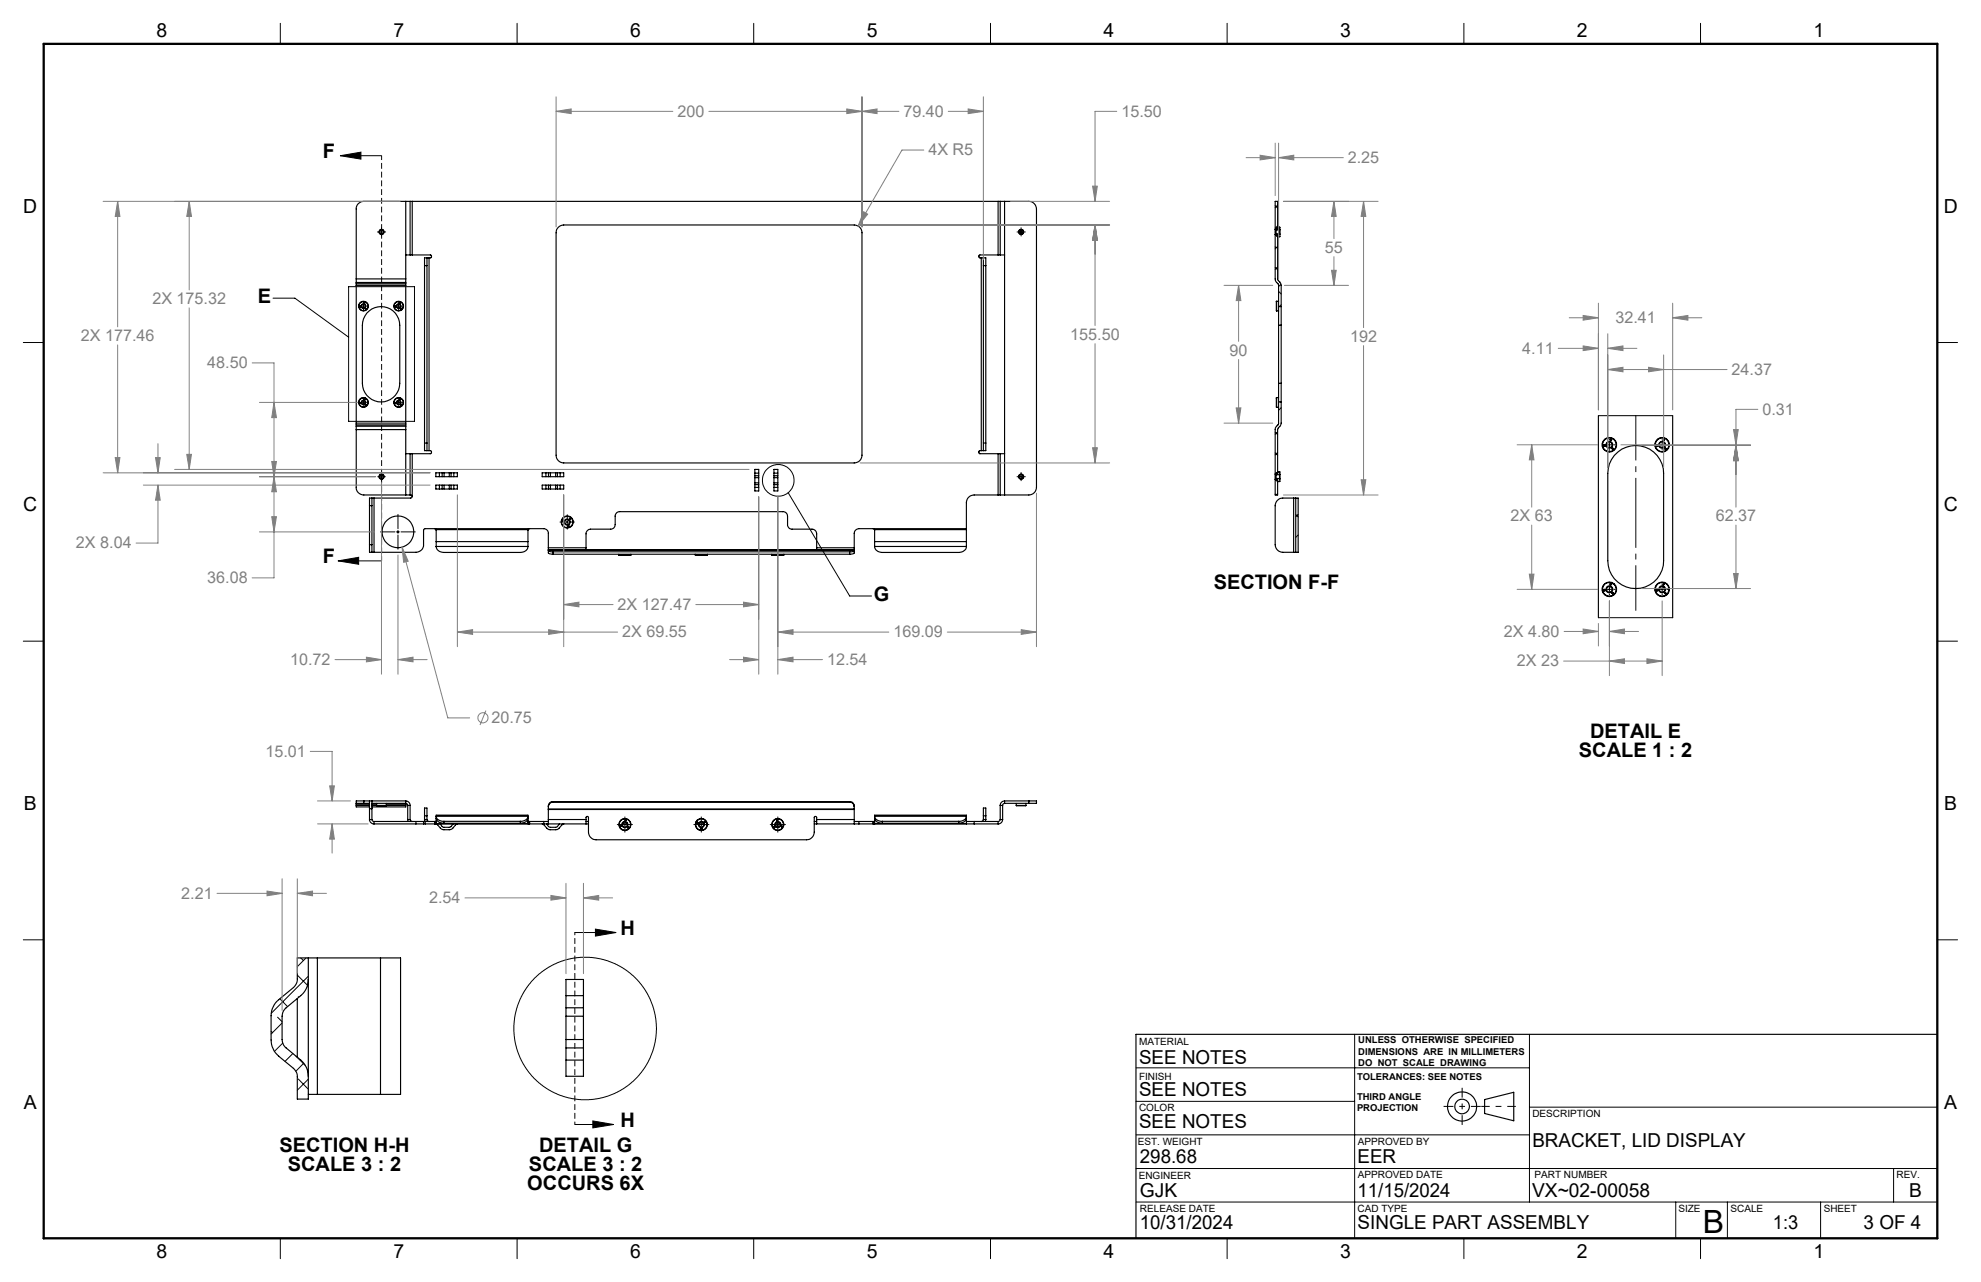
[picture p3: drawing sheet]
<svg xmlns="http://www.w3.org/2000/svg" width="432mm" height="279mm" viewBox="0 0 432 279" stroke-linecap="round" stroke-linejoin="round" font-family="sans-serif">
<g fill="none" stroke="#000" stroke-width=".25">
<path d="M88.4 43.9h-9.1a1.63 1.63 0 0 0-1.7 1.6v15.3M88.4 43.9h1M88.4 55.6h1M88.4 43.9v16.9M89.4 43.9h.5M89.4 55.6h.5M89.4 43.9v11.7M89.9 55.6h4l.1 .5-.5 .1M89.9 43.9h127.7M89.9 43.9v11.7M92.5 57.9h.6M92.5 57.9v38.7"/>
<path d="M93.1 56.2h.4M93.1 56.2h-.6v1.7M93.1 56.2v1.7M93.1 57.9v38.7M93.5 56.2v42M121.7 49.5l.5-.3 .7-.2h63.3a1.69 1.69 0 0 1 1.7 1.7v48.5a1.69 1.69 0 0 1-1.7 1.7h-63.3a1.69 1.69 0 0 1-1.7-1.7v-48.5l.1-.6zM213.9 56.2h.4M213.9 56.2v42M214.3 56.2h.6v1.7M214.3 56.2v1.7M214.3 57.9h.6M214.3 57.9v38.7"/>
<path d="M214.9 57.9v38.7M217.6 55.6h-4.1l-.1 .5 .5 .1M217.6 43.9h.4M217.6 55.6h.4M217.6 43.9v11.7M218 43.9h1M218 55.6h1M218 43.9v11.7M219 43.9h5.3a1.69 1.69 0 0 1 1.6 1.6v60.7a1.69 1.69 0 0 1-1.6 1.7h-5.3M219 43.9v64M278 51.1v9.8l.1 .5 .6 .7v4.7M278 51.1h.5v9.8l.6 .8 .2 .5v4.6"/>
<path d="M278 50v1.1M278 43.9h.5v6.1h-.5zM278 50.1v.9M278 51v.3l.3-.1v.2h.2M278 50.1h.1M278.1 50.1v.8M278.1 50.9l-.1 .1M278.1 50.1h.8M278.1 50.9h.8M278.5 49.8h.1M278.5 49.9h.1M278.5 49.7l-.5 .1v.3"/>
<path d="M278.5 49.5h.4l.1 .6M278.9 50.1v.8M278.9 50.9l.1 .1M279 50.1v.9M279 51l-.1 .6h-.4M279 50.1h-.1M77.6 60.8v.8M77.6 61.8v.4M77.6 62.2h10.8M77.6 61.6v.2M77.6 62.2v30M77.6 60.8h10.8"/>
<path d="M77.6 61.6h10.8M77.6 61.8h10.8M78.4 66.7h.2v.2l-.2 .1 .1-.1zM78.4 66.8h.2M78.6 66.9h-.1M79.4 66.1h.1M79.4 66v.1M79.5 65.9v.1M79.5 65.9l-.1 .1M79.5 65.9l.1 .1h-.2M79.5 66h.1M79.5 65.9l-.1 .2"/>
<path d="M79.6 67.3h.1M79.7 67.2l.1 .1-.1 .1v-.1M79.7 67.2l.1 .1M79.7 67.2l-.1 .1M79.7 67.2v.1M79.9 68.3a4.1 4.1 0 0 1 4.5-1.2 4.1 4.1 0 0 1 2.7 3.8v12.6a4.1 4.1 0 0 1-4 4.1 4.1 4.1 0 0 1-4.1-4.1v-12.6a4.1 4.1 0 0 1 .9-2.6zM86.1 66.8v.2l.2-.2M86.1 66.8h.2M86.3 66.8h-.2M86.3 66.9h-.2M87.1 65.9l.1 .1-.2 .1zM87.1 66h.1"/>
<path d="M87.2 66h.1M87.3 67.3h.1M87.3 67.2l.1 .2 .1-.1-.1-.1-.1 .1M87.4 67.3h-.1M88.4 60.8v.8M88.4 61.8v.4M88.4 61.6v.2M88.4 62.2v30M278.3 65.7v2.1M278.3 67.8h.4M278.3 65.7h.4M278.7 66.8v4.1"/>
<path d="M278.7 66.8h.6M278.7 70.9h.6M278.7 70.9v12.6M279.3 66.8v4.1M279.3 70.9v12.6M77.6 93.6v12.6a1.63 1.63 0 0 0 1.7 1.7h9.1M77.6 92.9v.7M77.6 92.2v.4M77.6 92.2h10.8M77.6 92.6v.3M77.6 93.6h10.8M77.6 92.9h10.8"/>
<path d="M77.6 92.6h10.8M78.4 87.8l.2-.1v.2l-.2 .1 .1-.2zM78.4 87.8h.2M78.6 87.8l-.1 .1h.1M79.4 87.1h.1M79.4 87h.1M79.5 86.9l-.1 .2M79.5 86.9v.1M79.5 86.9l-.1 .1M79.5 87h.1M79.6 88.3h.1M79.7 88.3h.1"/>
<path d="M79.7 88.2l.1 .1-.1 .1zM86.1 87.8h.2M86.3 87.8h-.3h.2l-.1 .1M86.3 87.8v.1h-.2M86.3 87.9h-.2M86.3 87.8l-.2 .1M87.1 86.9l.1 .1-.1 .1zM87.2 87h.1M87.3 88.3h.1M87.3 88.2l.1 .1M87.4 88.2v.2zM87.4 88.3h-.1"/>
<path d="M87.4 88.3l-.1 .1M88.4 98.9h1M88.4 92.9v.7M88.4 92.2v.4M88.4 92.6v.3M88.4 93.6v14.3M89.4 98.9h.5M89.4 98.9v9M89.9 98.9v9.3M92.5 96.6v1.6h.6M92.5 96.6h.6M93.1 98.2h.4"/>
<path d="M93.1 96.6v1.6M93.5 98.2l.5 .1-.1 .5-4 .1M213.9 98.2l-.5 .1 .1 .5 4.1 .1M213.9 98.2h.4M214.3 96.6v1.6M214.3 96.6h.6M214.9 96.6v1.6h-.6M217.6 98.9h.4M217.6 98.9v9M218 98.9h1M218 98.9v9M278.3 86.6v2.2"/>
<path d="M278.3 88.8h.4M278.3 86.6h.4M278.7 87.6v4.8l-.6 .6-.1 .5v9.8M278.7 83.5v4.1M278.7 87.6h.6M278.7 83.5h.6M279.3 87.6v4.6l-.2 .5-.6 .9v9.7h-.5M279.3 83.5v4.1M348.4 90.6v44M349.5 97l.3-.1-.2 .1 .2 .1-.2 .2h.2h-.2l.1-.2zM349.8 97.1h.1M351.1 95.7l.2 .2-.2 .1z"/>
<path d="M351.2 95.8v.1zM351.3 97.8l.2-.2 .2 .2-.2 .2v-.3zM351.6 97.8h.1M351.9 99.3a6.1 6.1 0 0 1 6.7-1.8 6.1 6.1 0 0 1 4 5.7v19a6.1 6.1 0 0 1-6.1 6.1 6.1 6.1 0 0 1-6.1-6.1v-19a6 6 0 0 1 1.5-3.9zM361 97l.3-.1-.2 .1 .2 .1-.2 .2h.3h-.3l.1-.2zM361.3 97.1h.1M362.6 95.9l-.1 .1 .1-.3h.2l-.1 .2M362.7 95.8v.1zM362.8 97.8l.2-.2 .2 .2-.2 .2v-.3zM364.6 90.6v44M80.5 118.7v1.7h.6M80.5 110.2h.6"/>
<path d="M80.5 118.7h.6M80.5 110.2v8.5M81.1 108.5h-.6v1.7M81.1 108.5v1.7M81.1 118.7v1.7M81.1 108.5h.4M81.1 110.2v8.5M81.5 108.5v11.9M88.4 107.9h1M89.4 107.9h.3l.2 .3M89.9 108.2l-.3 .3h-8.1M94.8 115.2l.2 .2"/>
<path d="M95 103h4.7v.9h-4.7zM95 105.7h4.7v.9h-4.7zM95 115.4l.1 2.6M95 115.4h20.1M95.1 118v1.1M95.1 119.1a1.56 1.56 0 0 0 1.7 1.3h16.6a1.49 1.49 0 0 0 1.7-1.3M95.1 118h20M95.1 119.1h.1M95.1 119.1h20M95.8 103v.9M95.8 105.7v.9M96.4 103v.9"/>
<path d="M96.4 105.7v.9M96.8 103v.9M96.8 105.7v.9M97.9 103v.9M97.9 105.7v.9M98.3 103v.9M98.3 105.7v.9M98.9 103v.9M98.9 105.7v.9M115.1 118v1.1M115.1 119.1h.1M115.1 115.4v2.6"/>
<path d="M115.4 115.2l-.3 .2M118.2 103h4.7v.9h-4.7zM118.2 105.7h4.7v.9h-4.7zM119 103v.9M119 105.7v.9M119.5 119.4v-3.2a1.02 1.02 0 0 0-1-1h-25.8l-.4 .4v3.1a1.63 1.63 0 0 1-1.6 1.7h-9.2M119.5 119.9l.1 .7 .9 .2M119.5 119.8v.1M119.5 119.4v.4M119.5 119.4h8.2M119.5 119.9h66.7M119.5 119.8h66.7"/>
<path d="M119.6 103v.9M119.6 105.7v.9M120 103v.9M120 105.7v.9M121.1 103v.9M121.1 105.7v.9M121.5 103v.9M121.5 105.7v.9M122.1 103v.9M122.1 105.7v.9M122.6 113.4l.2 .2h-.2h.2zM122.6 113.6l.2 .1z"/>
<path d="M122.8 113.5h-.1l.1 .1M123.8 114.6l.2-.1v.3h-.1l.1-.1M123.8 114.6h.1M123.8 114.6h.2l-.1 .1M124 114.7h.1M124.2 113l.2 .1zM124.3 112.9l.1 .2h-.2zM124.3 113h.1M127.7 119.4v-3.1a1.02 1.02 0 0 1 1-1h4.4a.96 .96 0 0 0 1-1v-1.8a.96 .96 0 0 1 1-1h35.5a.97 .97 0 0 1 1.1 1v1.8a.96 .96 0 0 0 .9 1h4.4a1.02 1.02 0 0 1 1 1v3.1M127.7 119.4v.4M164.5 102.3h.9v4.7h-.9zM164.5 106.2h.9"/>
<path d="M164.5 103.1h.9M164.5 105.6h.9M164.5 103.7h.9M164.5 105.2h.9M164.5 104.1h.9M168.7 102.3h.8v4.7h-.8zM168.7 106.2h.8M168.7 103.1h.8M168.7 105.6h.8M168.7 103.7h.8M168.7 105.2h.8M168.7 104.1h.8"/>
<path d="M178 119.4v.4M178 119.4h8.2M186.2 119.9v.7l-1 .2M186.2 119.8v.1M186.2 119.4v.4M190.3 115.2l.3 .2M190.6 115.4v2.6M190.6 115.4h20M190.6 118v1.1M190.6 119.1a1.56 1.56 0 0 0 1.7 1.3h16.7a1.55 1.55 0 0 0 1.6-1.3M190.6 118h20M190.6 119.1h.1"/>
<path d="M190.6 119.1h20M210.6 115.2h-23.4a1.09 1.09 0 0 0-1 1v3.2M210.6 118v1.1M210.6 115.2v.2M210.6 115.4v2.6M210.6 119.1h.1M217.6 107.9h-5.3a1.69 1.69 0 0 0-1.7 1.6v5.7M217.6 107.9h.4M218 107.9h1M278 103.3v1.2M278 104.5h.5v3.4h-.5zM278 103.4v1"/>
<path d="M278 104.4v.2h.3v.2h.2M278 103.4l.1 .1M278.1 103.5v.8M278.1 104.3l-.1 .1M278.1 103.5h.8M278.1 104.3h.8M278.5 102.8l.5 .1v.5M278.5 103l-.5 .2v.2M278.9 103.5v.8M278.9 104.3l.1 .1M279 103.4v1M279 104.4l-.1 .6h-.4"/>
<path d="M279 103.4l-.1 .1M282 108.5h.4M282 108.5h-2.4a1.69 1.69 0 0 0-1.6 1.7v8.5a1.69 1.69 0 0 0 1.6 1.7h2.4M282 108.5v11.9M282.4 108.5h.6v11.9h-.6M282.4 108.5v11.9M81.1 120.4h.4M119.5 120l1 .3M120.5 120.3h64.7M120.5 120.3v.5M120.5 120.8h64.7M134.9 121h2.6"/>
<path d="M134.9 120.8v.2M137.5 120.8v.2M151.6 121h2.6M151.6 120.8v.2M154.2 120.8v.2M168.2 121h2.7M168.2 120.8v.2M170.9 120.8v.2M185.2 120.3v.5M186.2 120l-1 .3M282 120.4h.4M349.5 128.5l.3-.1-.2 .2h.2l-.2 .1 .2 .1h-.2l.1-.2z"/>
<path d="M349.8 128.6h.1M351.1 127.2l.2 .2-.2 .1zM351.2 127.3v.1zM351.5 129.3h-.2l.2-.2 .2 .2-.2 .2 .1-.2M351.6 129.3l-.1 .1M351.6 129.3h.1M361 128.5l.3-.1-.2 .2h.2l-.2 .1 .3 .1h-.3l.1-.2zM361.3 128.6h.1M362.6 127.4l-.1 .1 .1-.3h.2l-.1 .2M362.7 127.3v.1zM362.8 129.3l.2-.2 .2 .2-.2 .2v-.3zM77.6 175.1h1.7"/>
<path d="M77.6 175.1v.2M77.6 175.5v.4h2.9M77.6 175.3v.2M77.6 175.5h2.9M77.6 175.3h2.9M79.3 174.6h-1.7v.5M79.3 174.6h9.1M79.3 175.1h1.2M79.3 174.6v.5M80.5 174.6v1.6M80.5 178.6a.96 .96 0 0 0 1 1M80.5 176.2v2.4"/>
<path d="M80.5 178.6h.6M80.5 176.2h.6M81.1 174.6v1.6M81.1 178.6l.2 .4h.2M81.1 176.2v2.4M81.1 175.5h1M81.1 175.1h7.3M81.1 175.3h1M81.5 179v.6M81.5 179h9.2M81.5 179.6h9.2M82.1 175.5h2.1"/>
<path d="M82.1 175.1v.4M84.2 175.1v.4M84.2 175.5h4.2M84.2 175.3h4.2M88.4 174.6a.96 .96 0 0 1 1 .9M88.4 175.1l.4 .1 .1 .3M88.4 175.1v.2M88.4 175.5v.4h-7.3M88.4 174.6v.5M88.4 175.3v.2M88.9 178.6l.1 .4M88.9 178.6h.5"/>
<path d="M88.9 175.5v3.1M88.9 175.5h.5M89.4 178.6l.1 .3M89.4 175.5v3.1M89.5 178.9l.4 .1M89.5 178.9v.1M90.7 179.6h1.6M90.7 179h1.6M90.7 179v.6M92.3 179h.4M92.3 179.6h.4M92.3 179v.6"/>
<path d="M92.5 177.8v-1.7h.6v1.7M92.5 178.6l.1 .4M92.5 177.8v.8M92.5 178.6h.6M92.5 177.8h.6M92.7 179h2.1M92.7 179.6h25.8M92.7 179v.6M93.1 178.6l.2 .4h.2M93.1 177.8v.8M94.8 179v.6l.3-.1M94.8 179.3h.3"/>
<path d="M95 179.6l.3 .1 .9 1 .5 .1h1.5l1.1-1.1 .4-.1M95.1 177.9a1.51 1.51 0 0 0 1.7 1.1M95.1 178.3a1.49 1.49 0 0 0 1.7 1.1M95.1 177.9v-.2h20v.2M95.1 179.5h.1M95.1 178.9l-.3 .1M95.1 177.9v1.6M95.1 177.9h20M95.1 179.5h20M95.9 179.6l.8 .7h1.4l.7-.7M96.8 179v.4M96.8 179h16.6"/>
<path d="M96.8 179.4h16.6M113.4 179v.4M115.1 177.9a1.43 1.43 0 0 1-1.7 1.1M115.1 178.3a1.41 1.41 0 0 1-1.7 1.1M115.1 179.5h.1M115.1 178.9l.3 .1M115.1 179.3h.3M115.1 177.9v1.6M115.4 179v.6l-.3-.1M115.4 179h3.1M118.2 179.6h.3l.9 1.1 .4 .1h1.7l1-1.1 .4-.1M118.5 179h1"/>
<path d="M118.5 179.6h1M118.5 179v.6M119.1 179.6l.8 .7h1.4l.7-.7M119.5 176.3v.1M119.5 178.6v1M119.5 176.4v2.2M119.5 178.6h8.2M119.5 176.4h66.7M119.5 176.3h66.7M119.5 179.6h8.2M120.5 174.8a1.03 1.03 0 0 0-1 1M120.5 174.7a1.03 1.03 0 0 0-1 .9v.7"/>
<path d="M120.5 174.7v.1M120.5 174.7h64.7M120.5 174.8h64.7M127.7 178.6v1M127.7 179h.6M127.7 179.6h.6M128 177.9l-.3 .2v.5M128 177.9h.1M128 177.9l.3 .2v3.3a1.69 1.69 0 0 0 1.6 1.6h45.9a1.69 1.69 0 0 0 1.7-1.6v-3.3l.2-.2M135.1 179.9l.3-.1-.2 .2h.2l-.1 .1h.2l-.2 .1 .1-.2zM135.7 179.6h1M136.3 178.9h.1"/>
<path d="M136.3 178.6l.2 .2-.2 .1zM136.4 178.7h.1M151.9 179.2l.2 .2-.2-.1zM152 179.3h.1M152.4 179.6h1M153.5 179.1l.2-.1 .1 .2-.1-.1-.1 .2zM153.7 179.2h-.1v.1M169 179.6h1.1M169 179.8h.5M169.4 178.8v.1v-.3h.1l-.1 .2M169.5 179.6v.2M169.5 179.8v.4"/>
<path d="M170.3 180l.2 .1-.1 .1v-.1h-.1zM177.5 179h.5M177.5 179.6h.5M177.7 177.9h.1M177.8 177.9l.2 .2v.5M178 178.6v1M178 178.6h8.2M178 179.6h8.2M185.2 174.8a.96 .96 0 0 1 1 1M185.2 174.7a.96 .96 0 0 1 1 .9v.7M185.2 174.7v.1M186.2 176.3v.1"/>
<path d="M186.2 178.6v1M186.2 179h1M186.2 179.6h1M186.2 176.4v2.2M187.2 179h3.1M187.2 179.6h23.4M187.2 179v.6M190.3 179v.6l.3-.1M190.3 179.3h.3M190.6 177.9a1.51 1.51 0 0 0 1.7 1.1M190.6 178.3a1.49 1.49 0 0 0 1.7 1.1M190.6 177.9v-.2h20v.2"/>
<path d="M190.6 179.5h.1M190.6 178.9l-.3 .1M190.6 177.9v1.6M190.6 177.9h20M190.6 179.5h20M192.3 179h16.7M192.3 179v.4M192.3 179.4h16.7M209 179v.4M210.6 177.9a1.5 1.5 0 0 1-1.6 1.1M210.6 178.3a1.48 1.48 0 0 1-1.6 1.1M210.6 179.5v.1"/>
<path d="M210.6 179h1.7M210.6 179.6h1.7M210.6 177.9v1.6M212.3 179h5.3M212.3 179.6h5.3M212.3 179v.6M214.3 177.8v-1.7h.6v1.7M214.3 178.6l-.2 .4h-.2M214.3 177.8v.8M214.3 178.6h.6M214.3 177.8h.6M214.9 178.6l-.1 .4"/>
<path d="M214.9 177.8v.8M217.6 179v.6M218 178.6l-.2 .4h-.2M218 175.5v3.1M218 178.6h.5M218 175.5h.5M218.5 178.6a.96 .96 0 0 1-.9 1M218.5 175.5v3.1M219 174.6a.96 .96 0 0 0-1 .9M219 175.1l-.3 .1-.2 .3M219 174.6v.5M219 174.6h5.3"/>
<path d="M219 175.1h5.3M221.5 175.5h2.1M221.5 175.1v.4M223.6 175.1v.4M224.3 174.6h1.6v.5h-1.6M224.3 174.6v.5M136.8 180.3l.1-.1v.2M136.9 180.2l.2 .1-.2 .2-.1-.2zM136.9 180.3l-.1 .1M136.9 180.3v.1M152.8 180.6l.1 .1v-.2h.2v.3l-.2-.2-.1 .2zM153 180.5v.2"/>
<path d="M168.6 180.2l.2-.1-.1 .1h.2l-.2 .1 .1-.1zM168.7 180.3h.2zM170.4 180.2h.1M64.8 208.8h2.4v30.7h-2.4v-4.8a2.28 2.28 0 0 0-.8-1.9l-3.3-2.6a4.8 4.8 0 0 1-1.6-3.5v-5.3a4.7 4.7 0 0 1 1.6-3.5l3.3-2.7a2.41 2.41 0 0 0 .8-1.8zM64.8 217.6v12.8M67.2 213.5a4.5 4.5 0 0 1-1.7 3.5l-3.1 2.6a2.46 2.46 0 0 0-.9 1.9v5.1a2.46 2.46 0 0 0 .9 1.8l3.1 2.6a4.5 4.5 0 0 1 1.7 3.6M67.2 208.8h2M69.2 208.8h13.7M69.2 208.8v29.7M82.9 208.8h4.4v29.7h-4.4M82.9 208.8v29.7M123.4 213.5h3.8v21.1h-3.8z"/>
<path d="M123.4 217h3.8M123.4 219.6h3.8M67.2 238.5h2M69.2 238.5h13.7M123.4 231h3.8M123.4 228.4h3.8M123.4 226.6h3.8M123.4 221.5h3.8M323.6 239.6l6.4-1.5v6.2l-6.4-1.6zM422.3 225.4h-174.7v44.5"/>
<circle cx="83.1" cy="50.5" r=".57"/>
<circle cx="83.2" cy="50.5" r=".41"/>
<circle cx="83.2" cy="50.5" r=".5"/>
<circle cx="222.6" cy="50.5" r=".51"/>
<circle cx="222.6" cy="50.5" r=".56"/>
<circle cx="222.6" cy="50.5" r=".4"/>
<circle cx="79.2" cy="66.7" r=".51"/>
<circle cx="79.2" cy="66.7" r="1.06"/>
<circle cx="79.2" cy="66.7" r=".42"/>
<circle cx="79.2" cy="66.7" r="1"/>
<circle cx="86.9" cy="66.7" r="1.01"/>
<circle cx="86.9" cy="66.7" r=".51"/>
<circle cx="86.9" cy="66.7" r="1.05"/>
<circle cx="86.9" cy="66.7" r=".41"/>
<circle cx="79.2" cy="87.7" r="1.06"/>
<circle cx="79.2" cy="87.7" r=".49"/>
<circle cx="79.2" cy="87.7" r=".99"/>
<circle cx="79.2" cy="87.7" r=".42"/>
<circle cx="86.9" cy="87.7" r="1"/>
<circle cx="86.9" cy="87.7" r="1.06"/>
<circle cx="86.9" cy="87.7" r=".5"/>
<circle cx="86.9" cy="87.7" r=".41"/>
<circle cx="350.8" cy="96.9" r=".61"/>
<circle cx="350.8" cy="96.9" r="1.59"/>
<circle cx="350.8" cy="96.9" r="1.49"/>
<circle cx="350.8" cy="96.9" r=".75"/>
<circle cx="362.3" cy="96.9" r=".61"/>
<circle cx="362.3" cy="96.9" r="1.59"/>
<circle cx="362.3" cy="96.9" r="1.49"/>
<circle cx="362.3" cy="96.9" r=".75"/>
<circle cx="83.2" cy="103.9" r=".5"/>
<circle cx="83.2" cy="103.9" r=".57"/>
<circle cx="83.2" cy="103.9" r=".41"/>
<circle cx="86.7" cy="115.9" r="3.5"/>
<circle cx="123.6" cy="113.8" r=".54"/>
<circle cx="123.6" cy="113.8" r="1.23"/>
<circle cx="123.6" cy="113.8" r="1.32"/>
<circle cx="123.7" cy="113.8" r=".67"/>
<circle cx="222.6" cy="103.9" r=".5"/>
<circle cx="222.6" cy="103.9" r=".56"/>
<circle cx="222.6" cy="103.9" r=".42"/>
<circle cx="350.8" cy="128.4" r=".61"/>
<circle cx="350.8" cy="128.4" r="1.59"/>
<circle cx="350.8" cy="128.4" r=".76"/>
<circle cx="350.8" cy="128.4" r="1.49"/>
<circle cx="362.3" cy="128.4" r=".61"/>
<circle cx="362.3" cy="128.4" r="1.59"/>
<circle cx="362.3" cy="128.4" r=".76"/>
<circle cx="362.3" cy="128.4" r="1.49"/>
<circle cx="136.2" cy="179.7" r=".67"/>
<circle cx="136.2" cy="179.7" r="1.23"/>
<circle cx="136.2" cy="179.7" r=".54"/>
<circle cx="136.2" cy="179.7" r="1.31"/>
<circle cx="152.9" cy="179.7" r="1.31"/>
<circle cx="152.9" cy="179.7" r="1.22"/>
<circle cx="152.9" cy="179.7" r=".54"/>
<circle cx="152.9" cy="179.7" r=".66"/>
<circle cx="169.5" cy="179.7" r="1.23"/>
<circle cx="169.5" cy="179.7" r=".53"/>
<circle cx="169.5" cy="179.7" r="1.31"/>
<circle cx="169.5" cy="179.7" r=".67"/>
<circle cx="318.7" cy="241.1" r="3.2"/>
<circle cx="318.7" cy="241.2" r="1.6"/>
</g>
<g fill="none" stroke="#000" stroke-width=".22">
<path d="M61.1 5.1v4.5M112.7 5.1v4.5M164.3 5.1v4.5M215.9 5.1v4.5M267.5 5.1v4.5M319.1 5.1v4.5M370.7 5.1v4.5M74.2 33.9l4.5-.7v1.5zM74.2 33.9h8.9M82.3 50.6h.2M82.8 50.6h.7M83.1 49.6v.3"/>
<path d="M83.1 50.2v.7M83.1 51.2v.2M83.9 50.6h.2M221.7 50.6h.2M222.2 50.6h.7M222.6 49.6v.3M222.6 50.2v.7M222.6 51.2v.2M223.3 50.6h.2M278 58.3l.5 .5M278 53.8l.2 .2M278 44.8l.5 .5"/>
<path d="M278.5 53.7l-.5 .5M278.5 58.2l-.5 .5M278.5 44.7l-.5 .6M278.5 49.2l-.5 .5M5.1 74.6h4.4M59.5 65h4.8l11.7 8.5M76 62.5h14.3v29.3h-14.3zM78.2 66.7h.4M78.9 66.7h.7M79.2 65.7v.3M79.2 66.4v.7M79.2 67.4v.4"/>
<path d="M79.9 66.7h.4M85.9 66.7h.3M86.6 66.7h.6M86.9 65.7v.3M86.9 66.4v.7M86.9 67.4v.4M87.6 66.7h.3M278.7 63.5l.6 .6M279.2 61.9l-.5 .5M279.3 66.4l-.5 .4M422.3 74.6h4.4M78.2 87.7h.4"/>
<path d="M78.9 87.7h.7M79.2 86.7v.3M79.2 87.4v.7M79.2 88.4v.4M79.9 87.7h.4M85.9 87.7h.3M86.6 87.7h.6M86.9 86.7v.3M86.9 87.4v.7M86.9 88.4v.4M87.6 87.7h.3M278 98.7l.5 .5"/>
<path d="M278 94.2l.5 .5M278.5 94.1l-.5 .6M278.5 98.6l-.5 .5M279.3 88.9l-.6 .5M348.4 90.6h16.2M349.5 96.9h.3M350.3 96.9h1M350.8 95.7v.2M350.8 96.4v1M350.8 98v.2M351.8 96.9h.2M361.2 96.9h.1"/>
<path d="M361.8 96.9h1M362.3 95.8v.1M362.3 96.4v1M362.3 98v.1M363.3 96.9h.1M82.3 103.9h.2M82.8 103.9h.7M82.9 115.9h3.2M83.1 103v.2M83.1 103.5v.7M83.1 104.6v.1M83.9 103.9h.1"/>
<path d="M86.4 115.9h.7M86.7 112.1v3.1M86.7 115.6v.6M86.7 116.6v3.1M87.4 115.9h3.1M122.1 113.8h.9M123.3 113.8h.7M123.6 112.2v.9M123.6 113.4v.7M123.6 114.4v.9M124.3 113.8h.9M171.8 107.4l13.4 22.5h4.8"/>
<path d="M221.7 103.9h.2M222.2 103.9h.7M222.6 103v.2M222.6 103.5v.7M222.6 104.6v.2M223.3 103.9h.2M278.5 103.1l-.2 .2M278.5 107.6l-.3 .3-.2-.2M278.8 102.8l-.7 .7M282.4 112.1l.6 .6M283 112.1l-.6 .5M283 116.6l-.6 .5"/>
<path d="M5.1 139.7h4.4M73.7 122.2l4.5-.7v1.5zM73.7 122.2h9.4M348.4 134.6h16.2M349.5 128.4h.3M350.3 128.4h1M350.8 127.2v.2M350.8 127.9v1M350.8 129.4v.3M351.8 128.4h.2M361 128.4h.3M361.8 128.4h1"/>
<path d="M362.3 127.2v.2M362.3 127.9v1M362.3 129.4v.3M363.3 128.4h.2M422.3 139.7h4.4M134.5 179.7h1M135.9 179.7h.7M136.2 178v1M136.2 179.4v.6M136.9 179.7h1M151.2 179.7h1M152.5 179.7h.7"/>
<path d="M152.9 178v1M152.9 179.4v.6M153.6 179.7h.9M167.9 179.7h1M169.2 179.7h.7M169.5 178v1M169.5 179.4v.6M170.2 179.7h1M136.2 180.4v1M152.9 180.4v1M169.5 180.4v1M5.1 204.8h4.4"/>
<path d="M61 217.7l1.7 1.7M64.8 212.5l2.2 2.2M65 217.2l.1 .1M65.5 208.8l.6 .5M66.7 208.8l-1.9 1.9M67.2 212.8l-8.1 8M125.3 203.2h9M129.8 202.5l4.5 .7-4.5 .8zM422.3 204.8h4.4M59.1 224.8l.3 .3M60.5 221.7l1 1M61.5 223l-2.4 2.4"/>
<path d="M61.6 227.3l-1.8 1.8M63.8 229.6l-1.7 1.7M64.5 230.2l2.1 2.1M65 235.2l2.2 2.2M66.2 231.7l-1.7 1.8M67.2 235.2l-2.4 2.4M247.6 232.7h85.8M295.3 225.4v44.5M333.4 225.4v36.6M125.3 245.1h8.4M129.2 244.3l4.5 .8-4.5 .7zM247.6 254.7h174.7"/>
<path d="M247.6 247.3h85.8M247.6 240h47.7M333.4 241.3h88.9M412.7 254.7v7.3M61.1 269.9v4.4M112.7 269.9v4.4M164.3 269.9v4.4M215.9 269.9v4.4M247.6 262h174.7M267.5 269.9v4.4M319.1 269.9v4.4M365.3 262v7.9"/>
<path d="M370.7 269.9v4.4M376.5 262v7.9M396.8 262v7.9"/>
<circle cx="169.6" cy="104.7" r="3.4"/>
<circle cx="127.5" cy="224.2" r="15.5"/>
</g>
<g fill="none" stroke="#808080" stroke-width=".22">
<path d="M121.2 24.3l3.3-.6v1.1zM121.2 21.1v28.4M121.2 24.3h25.4M154.5 24.3h41.4M184.6 23.7l3.3 .6-3.3 .5zM187.9 24.3l3.3-.6v1.1zM187.9 21.1v28.4M201.4 32.7h-4.8l-9.6 16.6M206.7 24.3h7.6M211 23.7l3.3 .6-3.3 .5zM214.3 21.1v35.5M243.4 24.3h-4.7v19.6"/>
<path d="M271.6 34.4h6.4M274.7 33.8l3.3 .6-3.3 .5zM278 31.2v11.4M278.7 34.4l3.3-.6v1.1zM278.7 31.2v29.7M278.7 34.4h14.1M22.5 43.9h64.7M25.6 43.9l.5 3.3h-1zM25.6 43.9v27.3M41.2 43.9l.5 3.3h-1zM41.2 43.9v19.3M187.5 49h54.4"/>
<path d="M188.2 46.1l.9 .6-2.1 2.6zM220.2 43.9h21.7M238.2 40.6h1l-.5 3.3zM238.7 49l.5 3.4h-1zM238.7 49v21.9M279.8 43.9h20.6M290.2 58.9h1.1l-.5 3.3zM290.8 43.9l.5 3.3h-1.1zM290.8 43.9v8.1M290.8 56v6.2M297.2 43.9l.5 3.3h-1zM297.2 43.9v27.5"/>
<path d="M25.6 75.2v27.8M41.2 67.1v35.2M55 79.1h4.7v46.8h-4.7M238.7 74.9v26M266.8 62.2h10.6M270 62.2l.5 3.3h-1zM270 62.2v12.2M270 78.4v13.8M280 62.2h13.9M297.2 75.3v32.6M339.7 75.9h8.7M342.1 69.3h6.3"/>
<path d="M345.1 68.8l3.3 .5-3.3 .5zM345.1 75.4l3.3 .5-3.3 .5zM348.4 66.1v23.2M350.4 75.9l3.4-.5v1zM350.4 72.7v29.2M350.4 75.9h6.4M362.6 77.4v24.5M364.6 69.3l3.3-.5v1zM364.6 66.1v23.2M364.6 69.3h6.3M25.1 99.7h1l-.5 3.3zM33.9 99.7h1l-.5 3.3z"/>
<path d="M34.4 96.7v6.3M40.7 99h1l-.5 3.3zM56.6 87.7h21.4M59.7 87.7l.6 3.3h-1.1zM238.2 97.6h1l-.5 3.3zM266.8 92.2h10.6M269.5 88.9h1l-.5 3.3zM330.7 96.9h17.6M333.9 96.9l.5 3.3h-1.1zM333.9 96.9v13.6M350.4 80.5l3.4-.5v1zM350.4 80.5h26"/>
<path d="M353.3 96.9h28.3M357.8 97.1h23.8M359.3 80l3.3 .5-3.3 .5zM377.9 93.6h1l-.5 3.3zM378.4 97.1l.5 3.3h-1zM378.4 97.1v13.4M383.2 89.2h-4.8v7.7M22.5 103h71.2M31.3 105.7h62.4M34.4 105.7l.5 3.3h-1zM34.4 105.7v12.7h-4.7M38.1 102.3h125.2"/>
<path d="M56.6 103.9h25.3M56.6 115.9h25.1M59.2 112.6h1.1l-.6 3.3zM59.2 100.6h1.1l-.6 3.3zM59.7 103.9l.6 3.3h-1.1zM83.1 105.2v41.7M87.6 119.2l1.4 3.1-1 .3zM87.6 119.2l10 37.3h4.8M99.7 107.8v33.1M122.9 107.8v33.1M165.4 108.3v38.6M169.5 108.3v38.6"/>
<path d="M187.5 100.9h54.4M225.9 107.5v33.4M279.8 107.9h20.6M296.7 104.6h1l-.5 3.3zM333.9 114.4v14M378.4 114.4v13.9M86.7 121v25.9M99.7 137.8l3.3-.6v1.1zM99.7 137.8h34.9M119.6 137.2l3.3 .6-3.3 .5zM122.9 131.8l3.3-.6v1.1zM122.9 131.8h10.7"/>
<path d="M151.7 131.8h13.7M162.1 131.2l3.3 .6-3.3 .5zM169.5 137.8l3.4-.6v1.1zM169.5 137.8h24.2M206.5 137.8h19.4M222.6 137.2l3.3 .6-3.3 .5zM330.7 128.4h17.6M333.3 125.1h1.1l-.5 3.3zM340.9 137.6h7.5M345.1 137.1l3.3 .5-3.3 .5zM348.4 135.9v4.9M350.8 137.6l3.3-.5v1z"/>
<path d="M350.8 131v16.2M350.8 137.6h6.4M357.8 128.3h23.8M362.3 131v16.2M377.9 125h1l-.5 3.3zM73 143.8h10.1M79.9 143.2l3.2 .6-3.2 .5zM86.7 143.8l3.3-.6v1.1zM86.7 143.8h6.4M105.9 154.9l-1.3 3.1M159 143.8h6.4M162.1 143.2l3.3 .6-3.3 .5z"/>
<path d="M169.5 143.8l3.4-.6v1.1zM169.5 143.8h9.8M340.8 144.1h21.5M350.8 144.1l3.3-.5v1zM359 143.6l3.3 .5-3.3 .5zM67.6 163.8h4.8v10.8M69.2 179.6h11.1M69.2 174.6h7.2M71.9 171.3h1l-.5 3.3zM72.4 179.6l.5 3.3h-1zM72.4 179.6v6.3M47.3 194.7h14.2"/>
<path d="M58.2 194.2l3.3 .5-3.3 .5zM61.5 191.5v28.7M64.8 194.7l3.3-.5v1zM64.8 191.5v20.6M64.8 194.7h6.4M101.4 195.7h22M120.1 195.2l3.3 .5-3.3 .5zM123.4 192.5v19.7M127.2 195.7l3.3-.5v1zM127.2 192.5v19.7M127.2 195.7h6.3"/>
<circle cx="105.3" cy="156.4" r="1.1"/>
</g>
<path d="M356.6 133.1v-42.7" fill="none" stroke="#000" stroke-width=".22" stroke-dasharray="15.2 1.3 1.3 1.3" stroke-dashoffset="5.3" stroke-linecap="butt"/>
<path d="M83.2 33.9v88.3" fill="none" stroke="#000" stroke-width=".22" stroke-dasharray="1.3 .6" stroke-dashoffset=".3" stroke-linecap="butt"/>
<path d="M125.3 203.2v41.8" fill="none" stroke="#000" stroke-width=".22" stroke-dasharray="1.3 .6" stroke-dashoffset=".7" stroke-linecap="butt"/>
<path d="M330.4 241.1h-7.5" fill="none" stroke="#000" stroke-width=".22" stroke-dasharray="15.2 1.3 1.3 1.3" stroke-dashoffset="13.4" stroke-linecap="butt"/>
<path d="M318.7 237.1v8.1M314.7 241.1h8.1" fill="none" stroke="#000" stroke-width=".22" stroke-dasharray="15.2 1.3 1.3 1.3" stroke-dashoffset="13.1" stroke-linecap="butt"/>
<path d="M9.5 9.6h412.8v260.3h-412.8z" fill="none" stroke="#000" stroke-width=".5"/>
<path d="M74.2 33.9l4.5-.7v1.5zM73.7 122.2l4.5-.7v1.5zM129.8 202.5l4.5 .7-4.5 .8zM129.2 244.3l4.5 .8-4.5 .7z" fill="#000"/>
<path d="M59.7 103.9l.6 3.3h-1.1zM59.2 112.6h1.1l-.6 3.3zM79.9 143.2l3.2 .6-3.2 .5zM86.7 143.8l3.3-.6v1.1zM87.6 119.2l.4 3.4 1-.3zM59.2 100.6h1.1l-.6 3.3zM59.7 87.7l.6 3.3h-1.1zM169.5 143.8l3.4-.6v1.1zM162.1 143.2l3.3 .6-3.3 .5zM238.7 49l.5 3.4h-1zM238.2 97.6h1l-.5 3.3zM188.2 46.1l-1.2 3.2 2.1-2.6zM184.6 23.7l3.3 .6-3.3 .5zM121.2 24.3l3.3-.6v1.1zM187.9 24.3l3.3-.6v1.1zM211 23.7l3.3 .6-3.3 .5zM238.2 40.6h1l-.5 3.3zM238.7 49l.5 3.4h-1zM25.6 43.9l.5 3.3h-1zM25.1 99.7h1l-.5 3.3zM33.9 99.7h1l-.5 3.3zM34.4 105.7l.5 3.3h-1zM162.1 131.2l3.3 .6-3.3 .5zM122.9 131.8l3.3-.6v1.1zM119.6 137.2l3.3 .6-3.3 .5zM99.7 137.8l3.3-.6v1.1zM41.2 43.9l.5 3.3h-1zM40.7 99h1l-.5 3.3zM222.6 137.2l3.3 .6-3.3 .5zM169.5 137.8l3.4-.6v1.1zM72.4 179.6l.5 3.3h-1zM71.9 171.3h1l-.5 3.3zM274.7 33.8l3.3 .6-3.3 .5zM278.7 34.4l3.3-.6v1.1zM297.2 43.9l.5 3.3h-1zM296.7 104.6h1l-.5 3.3zM290.2 58.9h1.1l-.5 3.3zM290.8 43.9l.5 3.3h-1.1zM270 62.2l.5 3.3h-1zM269.5 88.9h1l-.5 3.3zM378.4 97.1l.5 3.3h-1zM377.9 125h1l-.5 3.3zM350.4 80.5l3.4-.5v1zM359.3 80l3.3 .5-3.3 .5zM345.1 68.8l3.3 .5-3.3 .5zM364.6 69.3l3.3-.5v1zM333.9 96.9l.5 3.3h-1.1zM333.3 125.1h1.1l-.5 3.3zM350.8 144.1l3.3-.5v1zM359 143.6l3.3 .5-3.3 .5zM345.1 75.4l3.3 .5-3.3 .5zM350.4 75.9l3.4-.5v1zM350.8 137.6l3.3-.5v1zM345.1 137.1l3.3 .5-3.3 .5zM377.9 93.6h1l-.5 3.3zM378.4 97.1l.5 3.3h-1zM127.2 195.7l3.3-.5v1zM120.1 195.2l3.3 .5-3.3 .5zM64.8 194.7l3.3-.5v1zM58.2 194.2l3.3 .5-3.3 .5z" fill="#808080"/>
<text font-size="7" x="371.2" y="268.7">B</text>
<g font-size="4.4">
<text x="70.4" y="34.5">F</text>
<text x="56.2" y="66.1">E</text>
<text x="70.4" y="122.8">F</text>
<text x="190.5" y="131">G</text>
<text x="264.6" y="128.4">SECTION F-F</text>
<text x="346.6" y="160.8">DETAIL E</text>
<text x="344.2" y="164.9">SCALE 1 : 2</text>
<text x="135.3" y="203.8">H</text>
<text x="135.3" y="245.6">H</text>
<text x="60.9" y="251">SECTION H-H</text>
<text x="117.5" y="251">DETAIL G</text>
<text x="62.7" y="255.2">SCALE 3 : 2</text>
<text x="115.3" y="255.1">SCALE 3 : 2</text>
<text x="114.9" y="259.3">OCCURS 6X</text>
</g>
<g font-size="4.2">
<text x="34.1" y="8.1">8</text>
<text x="85.7" y="8.1">7</text>
<text x="137.3" y="8.1">6</text>
<text x="188.9" y="8.1">5</text>
<text x="240.5" y="8.1">4</text>
<text x="292.1" y="8.1">3</text>
<text x="343.7" y="8.1">2</text>
<text x="395.3" y="8.1">1</text>
<text x="5.1" y="46.4">D</text>
<text x="423.7" y="46.4">D</text>
<text x="5.1" y="111.4">C</text>
<text x="423.7" y="111.4">C</text>
<text x="5.2" y="176.5">B</text>
<text x="423.8" y="176.5">B</text>
<text x="248.3" y="232">SEE NOTES</text>
<text x="248.3" y="238.9">SEE NOTES</text>
<text x="5.2" y="241.6">A</text>
<text x="248.3" y="245.9">SEE NOTES</text>
<text x="423.8" y="241.6">A</text>
<text x="334" y="249.9">BRACKET, LID DISPLAY</text>
<text x="248.5" y="253.4">298.68</text>
<text x="295.9" y="253.4">EER</text>
<text x="248.5" y="260.8">GJK</text>
<text x="295.9" y="260.8">11/15/2024</text>
<text x="334" y="260.8">VX~02-00058</text>
<text x="416.1" y="260.9">B</text>
<text x="248.5" y="267.9">10/31/2024</text>
<text x="295.9" y="267.9">SINGLE PART ASSEMBLY</text>
<text x="386.5" y="267.9">1:3</text>
<text x="406.2" y="267.9">3 OF 4</text>
<text x="34.1" y="274.2">8</text>
<text x="85.7" y="274.2">7</text>
<text x="137.3" y="274.2">6</text>
<text x="188.9" y="274.2">5</text>
<text x="240.5" y="274.2">4</text>
<text x="292.1" y="274.2">3</text>
<text x="343.7" y="274.2">2</text>
<text x="395.3" y="274.2">1</text>
</g>
<g font-size="3.5" fill="#808080">
<text x="147.7" y="25.4">200</text>
<text x="196.9" y="25.4">79.40</text>
<text x="244.4" y="25.4">15.50</text>
<text x="202.4" y="33.9">4X R5</text>
<text x="293.8" y="35.5">2.25</text>
<text x="288.8" y="55.1">55</text>
<text x="33.2" y="66.3">2X 175.32</text>
<text x="352.1" y="70.4">32.41</text>
<text x="17.6" y="74.4">2X 177.46</text>
<text x="233.3" y="74.1">155.50</text>
<text x="268" y="77.5">90</text>
<text x="294.3" y="74.5">192</text>
<text x="331.8" y="77.1">4.11</text>
<text x="45.2" y="80.3">48.50</text>
<text x="377.4" y="81.7">24.37</text>
<text x="384.1" y="90.4">0.31</text>
<text x="329.3" y="113.6">2X 63</text>
<text x="374" y="113.6">62.37</text>
<text x="16.6" y="119.5">2X 8.04</text>
<text x="45.2" y="127.1">36.08</text>
<text x="134.6" y="132.9">2X 127.47</text>
<text x="135.6" y="138.9">2X 69.55</text>
<text x="194.7" y="138.9">169.09</text>
<text x="327.8" y="138.8">2X 4.80</text>
<text x="63.2" y="144.9">10.72</text>
<text x="180.3" y="144.9">12.54</text>
<text x="330.6" y="145.3">2X 23</text>
<text x="107.1" y="157.6">20.75</text>
<text x="57.8" y="164.9">15.01</text>
<text x="39.5" y="195.9">2.21</text>
<text x="93.5" y="196.8">2.54</text>
</g>
<g font-size="2.2">
<text x="248.3" y="227.6">MATERIAL</text>
<text x="248.3" y="235.3">FINISH</text>
<text x="248.3" y="242.1">COLOR</text>
<text x="334" y="243.4">DESCRIPTION</text>
<text x="248" y="249.5">EST. WEIGHT</text>
<text x="296" y="249.5">APPROVED BY</text>
<text x="248.2" y="257">ENGINEER</text>
<text x="296" y="256.8">APPROVED DATE</text>
<text x="334.5" y="256.8">PART NUMBER</text>
<text x="413.4" y="256.8">REV.</text>
<text x="248.5" y="264">RELEASE DATE</text>
<text x="295.9" y="264">CAD TYPE</text>
<text x="365.8" y="264">SIZE</text>
<text x="377.2" y="264">SCALE</text>
<text x="397.5" y="264">SHEET</text>
</g>
<g font-size="2.1">
<text x="296.1" y="227.3">UNLESS OTHERWISE SPECIFIED</text>
<text x="296.1" y="229.8">DIMENSIONS ARE IN MILLIMETERS</text>
<text x="296.1" y="232.3">DO NOT SCALE DRAWING</text>
<text x="295.8" y="235.3">TOLERANCES: SEE NOTES</text>
<text x="295.8" y="239.6">THIRD ANGLE</text>
<text x="295.8" y="242.1">PROJECTION</text>
</g>
</svg>
